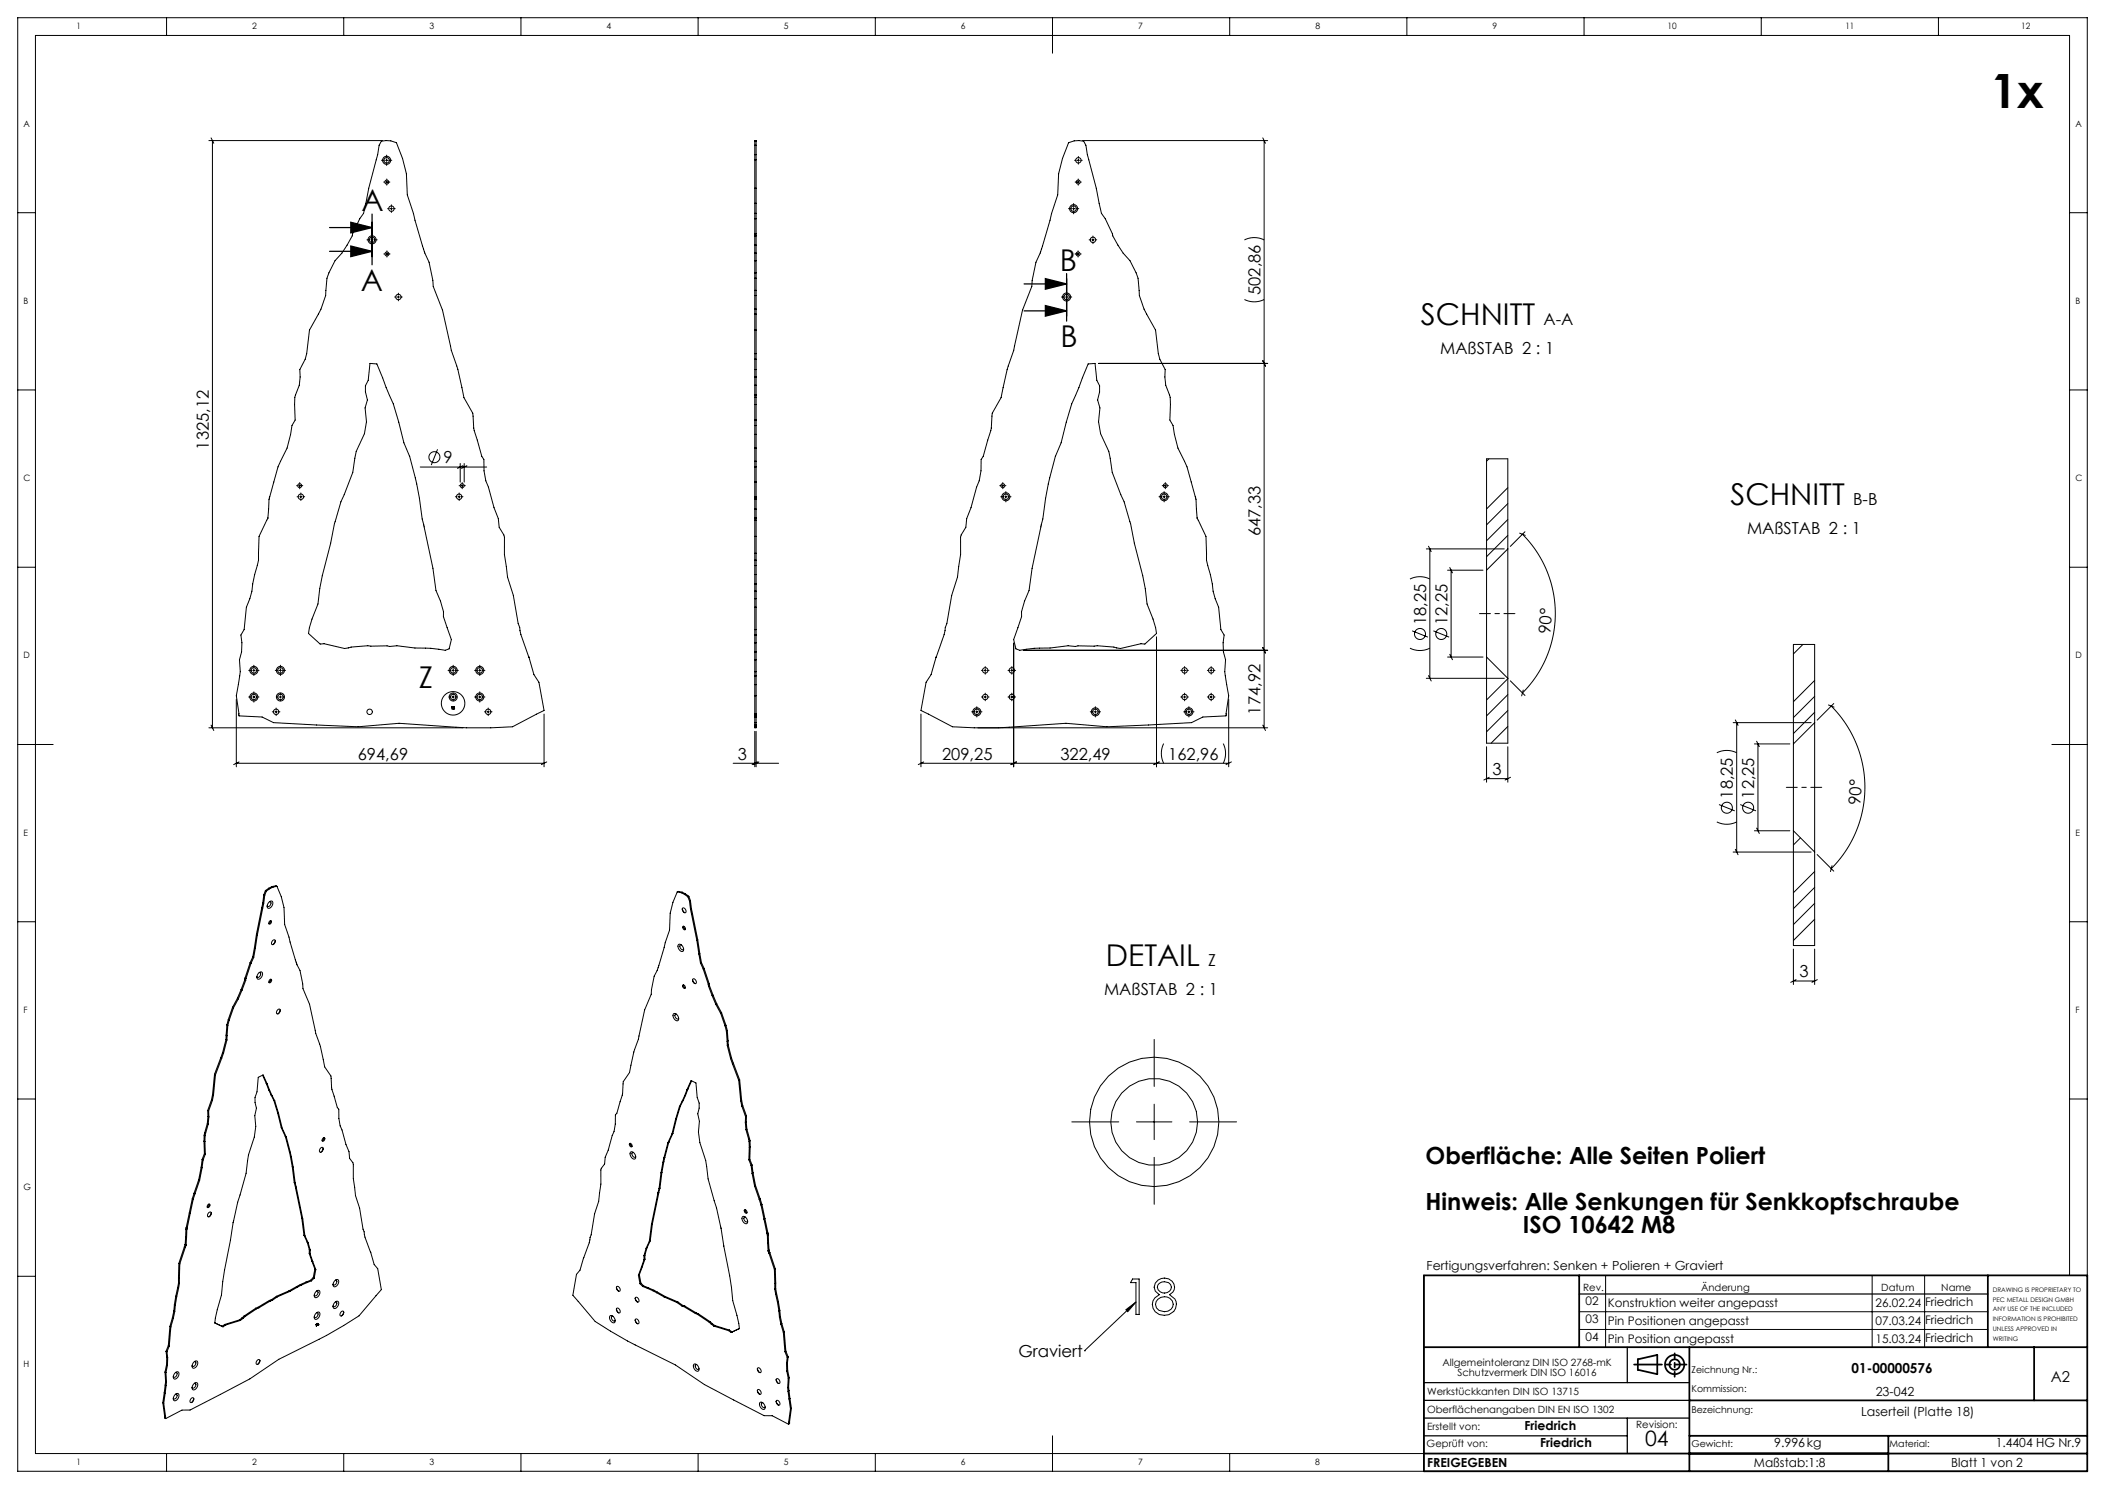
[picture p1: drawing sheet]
<svg xmlns="http://www.w3.org/2000/svg" width="594mm" height="420mm" viewBox="0 0 594 420" stroke-linecap="round" stroke-linejoin="round" font-family="sans-serif">
<g fill="none" stroke="#000" stroke-width=".28">
<path d="M47 5v5M97 5v5M147 5v5M197 5v5M247 5v5M297 5v10M347 5v5M397 5v5M447 5v5M497 5v5M547 5v5M58.9 39.7h49.1"/>
<path d="M59.6 38.9l.7 1.5M59.9 39.7v165.6M107.6 39.8l2.7-.1 1.6 .6 1.7 4.4 1.1 4.3 .2 6 1.8 5.2a64.9 64.9 0 0 0 4.4 13.8l1 5.1 .1 1.7 2.7 6.7a75 75 0 0 0 4.3 16.7l1.7 8 2.5 4.4a17.2 17.2 0 0 0 1.3 7.5l1.3 4.6 .5 .9 .1 3.2 .5 2.8 .7 1.8 1.6 5.8 1.2 3.1 .3 2.4 1.3 2.2 .2 .6-.1 4.9 .9 6.4 1.7 5.1 1.3 8 .5 1.1 .3 2 2.3 6.3 1.4 5 1.4 2.2 1.4 7.9-8.9 4.6a179.8 179.8 0 0 1-32-1l-11.6 1-23.8-1.2-3.2-1.6-6.5-.3-.8-5.7a27.6 27.6 0 0 0 .9-10.1l.6-2.2 .1-2.6-.3-2.2 .9-1.5 .6-6.3 1.6-4.5a44.6 44.6 0 0 1 1.9-8.8l.1-6.7 2.5-5.1 .2-2.6a18.8 18.8 0 0 1 1.5-7.6l1.1-4.3 2.6-5.3 1-3.9 .4-2.5 .9-1.5-.1-6.4a12.7 12.7 0 0 0 1.4-7.9l1.5-2.9 .4-1.6 .8-6.6 3.3-5.9 1.3-3.8a14.4 14.4 0 0 1 4.6-12l2.9-4.9 .1-.5 2-4.3 1.1-1.5a149.1 149.1 0 0 1 4-16.6l.4-2.6zM213 39.7h.4v165.6h-.4zM213 39.8h.4M305.4 39.7h52.3M356.3 38.9l.8 1.5M356.7 39.7v165.6M5 60h5M107.6 45.2h.9M108.3 51.4h.2M108.8 45.2h.6"/>
<path d="M108.8 51.4h.7M109.1 43.8v.8M109.1 44.9v.6M109.1 45.8v.9M109.1 50.5v.2M109.1 51v.7M109.1 52v.2M109.4 58.9h.4M109.7 45.2h.9M109.8 51.4h.2M110.1 58.9h.7M110.4 57.8v.4"/>
<path d="M110.4 58.5v.7M110.4 59.5v.4M111.1 58.9h.4M213 57.4h.4M213 53.1h.4M213 45.1h.4M213 43.6h.4M213 41h.4M301.5 58.9h.8M302.6 58.9h.7M303 57.4v.8M303 58.5v.7"/>
<path d="M303 59.5v.8M303.2 45.2h.5M303.4 51.4h.2M303.6 58.9h.8M303.9 51.4h.7M304 45.2h.6M304.3 50.5v.2M304.3 51v.7M304.3 52v.2M304.3 44.1v.5M304.3 44.9v.6M304.3 45.8v.5"/>
<path d="M304.9 51.4h.2M304.9 45.2h.5M584 60h5M103.5 67.6h.9M104.7 67.6h.6M105 66.2v.8M105 67.3v.7M105 68.3v.8M105.6 67.6h.8M108.3 71.6h.3M108.9 71.6h.6M109.2 70.8v.2"/>
<path d="M109.2 71.3v.6M109.2 72.3v.2M109.8 71.6h.3M213 78.5h.4M213 77h.4M213 73.5h.4M213 71.4h.4M213 69.1h.4M213 66.5h.4M213 66h.4M213 61.7h.4M213 60.2h.4"/>
<path d="M303.3 71.6h.3M303.9 71.6h.6M304.2 70.8v.2M304.2 71.3v.6M304.2 72.3v.2M304.8 71.6h.3M307.3 67.6h.5M308.1 67.6h.6M308.4 66.6v.4M308.4 67.3v.7M308.4 68.3v.4M309 67.6h.5"/>
<path d="M351.2 67.7a6.2 6.2 0 0 1 5.5 0M111.3 83.8h.5M112.1 83.8h.6M112.4 82.7v.5M112.4 83.5v.6M112.4 84.4v.5M113.1 83.8h.4M213 99.7h.4M213 93.1h.4M213 88.6h.4M213 87.2h.4M213 83.4h.4"/>
<path d="M213 81.9h.4M299.5 83.8h.9M300.7 83.8h.6M301 82.3v.9M301 83.5v.6M301 84.4v.8M301.6 83.8h.8M351.2 84.5a6.2 6.2 0 0 0 5.5 0M5 110h5M104.4 102.5l1.9 .2 4.7 11.2 3 11a40.9 40.9 0 0 1 3.6 11.6l1.5 9.9a183.5 183.5 0 0 1 3.9 20.1l1.3 3.1 .8 2.9v1.4l2.3 6.5-.7 2.6-1.1 .4a37.1 37.1 0 0 0-8.5-.6l-5.1-.7-2 .3-.8-.2-5.4-.1-4.7 .4-1.9 .4-5.8-1.3-1.1 .1-3.2-3 .9-4.1 1.7-4.2a87.5 87.5 0 0 1 3.6-17.2 53.8 53.8 0 0 1 3.8-13.7l2.5-6.3 .9-5.9 2.3-5 .6-3.3-.4-3.9 .7-2.3-.6-2.2v-1.8l.8-1.5zM213 118.5h.4M213 114.1h.4"/>
<path d="M213 112.1h.4M213 111.4h.4M213 108.7h.4M213 106.3h.4M213 104.2h.4M213 101.3h.4M307.1 102.7l1.9-.2 .5 4.8 .8 1.5v1.8l-.6 2.2 .7 2.3-.4 3.9 .6 3.3 2.3 5 1 5.9 3.3 8.4a64.4 64.4 0 0 1 2.9 11.7l2.4 9.1 .7 3.6 .5 4.4 1.7 4.2 .9 4.1-3.2 3-1.1-.1-5.8 1.3-1.9-.4-4.7-.4-5.4 .1-.7 .2-2.1-.3-5.1 .7a37.1 37.1 0 0 0-8.5 .6l-1.1-.4-.7-2.6 2.3-6.5v-1.4l.8-2.9 1.3-3.1a183.4 183.4 0 0 1 3.9-20.1 91.8 91.8 0 0 1 3.5-17.7l1.6-3.8 3-11zM310 102.5h47.7M356.3 101.8l.8 1.5M584 110h5M83.7 137h.2M84.3 137h.6"/>
<path d="M84.6 136.1v.3M84.6 136.7v.6M84.6 137.6v.3M84.9 139v.5M84.9 139.8v.6M85.2 137h.2M118.6 131.7h18.7M123.5 126.7l-1.8 4.5M129.6 137h.2M129.6 139v.5M129.6 139.8v.6M129.9 130.7v5.3"/>
<path d="M130.1 137h.6M130.4 136.1v.3M130.4 136.7v.6M130.4 137.6v.3M130.6 131.4l-1.5 .7M131 130.7v5.3M131.1 137h.2M131.8 131.4l-1.6 .7M213 131.7h.4M213 136h.4M213 130.1h.4M213 126.4h.4"/>
<path d="M213 122.5h.4M213 120h.4M282.1 137h.3M282.7 137h.6M283 136.1v.3M283 136.7v.6M283 137.6v.3M283.6 137h.3M283.8 138.7v.8M283.8 139.8v.6M328 137h.2M328.5 138.7v.8"/>
<path d="M328.5 139.8v.6M328.5 137h.6M328.8 136.1v.3M328.8 136.7v.6M328.8 137.6v.3M329.5 137h.2M420.2 129.4l-.7 .7M425.5 137.6l-6 6M5 160h5M83.8 140.1h.5M84.6 140.1h.6M84.9 140.7v.5"/>
<path d="M85.5 140.1h.5M128.5 140.1h.4M129.3 140.1h.6M129.6 140.7v.5M130.2 140.1h.4M213 140.1h.4M213 159.5h.4M213 158h.4M213 156.1h.4M213 151.3h.4M213 146.7h.4M213 146.2h.4"/>
<path d="M213 146h.4M213 143.6h.4M213 140.9h.4M213 140.5h.4M282.4 140.1h.8M283.5 140.1h.7M283.8 140.7v.9M284.5 140.1h.8M327.1 140.1h.8M328.2 140.1h.6M328.5 140.7v.9M329.1 140.1h.9"/>
<path d="M402.5 154.8h22M403.1 154.1l.8 1.5M403.5 154.8v36.5M425.5 142.1l-6 6M425.5 146.5l-6 6M425.5 151l-6 6M425.5 154.8v-25.4h-6v31.4M425.5 154.8v36.5M425.5 154.8l-6 6M428.8 150.4l1.6 .6M429.6 150.7a31.7 31.7 0 0 1 0 44.8M430.3 150l-4.1 4.1"/>
<path d="M584 160h5M213 179.1h.4M213 177.6h.4M213 171.3h.4M213 168.9h.4M213 166.8h.4M213 164.7h.4M213 162.1h.4M326.3 179.7v36.6M397.9 163.3a6.3 6.3 0 0 1 5.6 0M398.5 177.9l4.4 1.8M404.5 177.9l4.4 1.8"/>
<path d="M408.5 160.8h10M409.1 160.1l.8 1.5M409.5 160.8v24.5M419.5 160.8v24.5M66.7 197.2v19.1M70.2 196.6h.8M70.2 189.1h.8M71.3 196.6h.6M71.3 189.1h.6M71.6 187.6v.9M71.6 188.8v.6M71.6 189.7v.9"/>
<path d="M71.6 195.1v.9M71.6 196.3v.6M71.6 197.2v.9M72.3 196.6h.8M72.3 189.1h.8M77.7 189.1h.8M77.9 199.7v.5M78.1 196.6h.4M78.8 196.6h.6M78.8 189.1h.6M79.1 187.6v.9M79.1 188.8v.6"/>
<path d="M79.1 189.7v.9M79.1 195.5v.5M79.1 196.3v.6M79.1 197.2v.5M79.8 196.6h.4M79.8 189.1h.8M126.4 189.1h.9M126.8 196.6h.5M127.5 199.4l.1 .6zM127.6 196.6h.6M127.6 189.1h.6M127.9 187.6v.9"/>
<path d="M127.9 188.8v.6M127.9 189.7v.9M127.9 195.5v.5M127.9 196.3v.6M127.9 197.2v.5M128 199.4a.31 .31 0 0 1 .2 .3 .31 .31 0 0 1-.2 .3zM128.1 199.7l-.1 .2 .2-.1M128.1 199.7l.1 .1M128.5 196.6h.5M128.5 189.1h.8M133.9 196.6h.9M133.9 189.1h.9"/>
<path d="M135.1 196.6h.6M135.1 189.1h.6M135.4 187.6v.9M135.4 188.8v.6M135.4 189.7v.9M135.4 195.1v.9M135.4 196.3v.6M135.4 197.2v.9M136 196.6h.8M136 189.1h.8M137.8 199.7v.5M213 196.2h.4"/>
<path d="M213 193.1h.4M213 190.6h.4M213 186.1h.4M213 183.9h.4M213 189.5h.4M213 181.3h.4M275.6 199.3v.9M276.9 196.6h.5M276.9 189.1h.5M277.7 196.6h.6M277.7 189.1h.6M278 188v.5"/>
<path d="M278 188.8v.6M278 189.7v.5M278 195.5v.5M278 196.3v.6M278 197.2v.5M278.6 196.6h.5M278.6 189.1h.5M284.4 196.6h.5M284.4 189.1h.5M285.2 196.6h.6M285.2 189.1h.6M285.5 188v.5"/>
<path d="M285.5 188.8v.6M285.5 189.7v.5M285.5 195.5v.5M285.5 196.3v.6M285.5 197.2v.5M286 181.4v34.9M286.1 196.6h.5M286.1 189.1h.5M288.8 183.4h68.9M309.1 199.3v.9M333.2 196.6h.4M333.2 189.1h.4"/>
<path d="M334 196.6h.6M334 189.1h.6M334.3 188v.5M334.3 188.8v.6M334.3 189.7v.5M334.3 195.5v.5M334.3 196.3v.6M334.3 197.2v.5M334.9 196.6h.5M334.9 189.1h.5M335.5 199.3v.9M340.7 196.6h.4"/>
<path d="M340.7 189.1h.4M341.5 196.6h.6M341.5 189.1h.6M341.8 188v.5M341.8 188.8v.6M341.8 189.7v.5M341.8 195.5v.5M341.8 196.3v.6M341.8 197.2v.5M342.4 196.6h.5M342.4 189.1h.5M346.7 197.2v19.1"/>
<path d="M356.3 182.7l.8 1.5M397.9 182.8a6.3 6.3 0 0 0 5.6 0M402.5 191.3h22M403.1 190.6l.8 1.5M408.5 185.3h10M409.1 184.6l.8 1.5M419.5 185.3v24.3h6v-18.3M419.5 185.3l6 6M425.5 191.4l-6 6M425.5 195.9l-6 6M426.2 192l4.1 4.2M429.8 194.6l-.4 1.7"/>
<path d="M508.8 181.8l-2.7 2.7M512.1 191.9l-6 6M512.1 196.4l-6 6M516 198.8l1.5 .7M516.8 199.2a32.4 32.4 0 0 1 0 45.8M517.5 198.4l-4.7 4.7M5 210h10M58.9 205.3h71.8M59.6 204.5l.7 1.6M66.7 215.3h86.8M67.5 214.9l-1.6 .8M76.8 200.8h.5"/>
<path d="M77.6 200.8h.6M77.9 200.5v.6M77.9 201.4v.5M78.5 200.8h.5M136.7 200.8h.4M137.5 200.8h.6M137.8 200.5v.6M137.8 201.4v.5M138.4 200.8h.4M153.5 201.4v14.9M154.3 214.9l-1.5 .8M206.9 215.3h12.8"/>
<path d="M213 206.3v10M213 203.8h.4M213 201.3h.4M213 201.7h.4M213 201.9h.4M213 202.2h.4M213 204.5h.4M213 205h.4M213 205.1h.4M213.4 206.3v10M213.8 214.9l-1.6 .8M214.1 214.9l-1.5 .8"/>
<path d="M259.9 215.3h86.8M259.9 201.4v14.9M260.6 214.9l-1.5 .8M274.2 200.8h.8M275.3 200.8h.7M275.6 200.5v.6M275.6 201.4v.8M276.3 200.8h.8M281.7 205.3l19.1-1.3 11.6 1 23.8-1.2 3.2-1.6 6.5-.3 .8-5.7a27.7 27.7 0 0 1-.9-10.1l-.6-2.2-.1-2.6 .3-2.2-.9-1.5-.6-6.3-1.6-4.5a44.6 44.6 0 0 0-1.8-8.8l-.2-6.7-2.5-5.1-.2-2.6a18.8 18.8 0 0 0-1.5-7.6l-1.1-4.3-2.6-5.3-1-3.9-.4-2.5-.9-1.5 .1-6.4a12.7 12.7 0 0 1-1.4-7.9l-1.5-2.9-.4-1.6-.8-6.6-3.3-5.9-1.3-3.8a14.4 14.4 0 0 0-4.6-12l-2.9-4.9-.1-.5-2-4.3-1.1-1.5a149.3 149.3 0 0 0-4-16.6l-.4-2.6-.6-1.2-2.7-.1-1.6 .6-1.7 4.4-1.1 4.3-.2 6-1.8 5.2a64.9 64.9 0 0 1-4.4 13.8l-1 5.1-.1 1.7-2.7 6.7a75 75 0 0 1-4.3 16.7l-1.7 8-2.5 4.4a17.2 17.2 0 0 1-1.3 7.5l-1.3 4.6-.5 .9-.1 3.2-.5 2.8-.7 1.8-1.6 5.8-1.2 3.1-.3 2.4-1.3 2.2-.1 .6v4.9l-.9 6.4-1.6 5.1-1.4 8-.5 1.1-.3 2-2.3 6.3-1.4 5-1.4 2.2-1.4 7.9 8.9 4.6 6.1 .3h82.8M286.8 214.9l-1.5 .8M307.7 200.8h.8M308.8 200.8h.6"/>
<path d="M309.1 200.5v.6M309.1 201.4v.8M309.7 200.8h.9M327.1 214.9l-1.5 .8M328.4 209.7a6.2 6.2 0 0 0 0 5.6M334 200.8h.9M335.2 200.8h.6M335.5 200.5v.6M335.5 201.4v.8M336.1 200.8h.8M345.2 209.7a6.2 6.2 0 0 1 0 5.6M347.5 214.9l-1.5 .8"/>
<path d="M356.3 204.5l.8 1.6M419.5 210.6v10M419.5 219.6h6M420.2 219.3l-1.5 .7M425.5 200.4l-6 6M425.5 204.9l-4.7 4.7M425.5 210.6v10M426.2 219.3l-1.5 .7M484.5 212.3a6.3 6.3 0 0 1 5.6 0M489.1 203.8h22M489.7 203.1l.8 1.5M490.1 203.8v36.5"/>
<path d="M495.1 209.8h10M495.7 209.1l.8 1.5M496.1 209.8v24.5M506.1 209.8v24.5M512.1 200.9l-6 6M512.1 203.8v-22h-6v28M512.1 203.8v36.5M512.1 203.8l-6 6M579 210h10M484.5 231.8a6.3 6.3 0 0 0 5.6 0M485.1 226.9l4.4 1.8M489.7 239.6l.8 1.5"/>
<path d="M491.1 226.9l4.4 1.8M495.1 234.3h10M495.7 233.6l.8 1.5M506.1 234.3v32.4h6v-26.4M506.1 234.3l6 6M508.1 236.3l-2 2M5 260h5M73.9 256.1l.2 .2M73.9 256.1l-1.5 7.4M74.1 256.3l-1.5 7.4M74.1 254.8l.3 .1M74.1 254.8l-.2 1.3"/>
<path d="M74.4 254.9l-.3 1.4M74.4 252.4l.3 .2M74.4 252.4l-.3 2.4M74.7 252.6l-.3 2.3M74.9 251.2l.2 .2M74.9 251.2l-.5 1.2M75.1 251.4l-.4 1.2M75.8 250.5l.3 .2M75.8 250.5l-.9 .7M75.9 254.5a.66 .66 0 0 1 1-.2 .66 .66 0 0 1 0 1 .89 .89 0 0 1-1.5 .7v-.7zM76 254.3a.72 .72 0 0 1 .4 .9 .72 .72 0 0 1-.8 .5l-.2-.2M76.1 259.9a.36 .36 0 0 1 .5-.1 .36 .36 0 0 1-.1 .6 .38 .38 0 0 1-.6 .2 .38 .38 0 0 1 .1-.6z"/>
<path d="M76.1 250.7l-1 .7M76.3 259.7l-.1 .5-.4 .3M76.8 250.1l.2 .1M76.8 250.1l-1 .4M77 250.2l-.9 .5M78.1 250l-1.1 .2M78.1 250l1.3 2.9 .7 3.1 .2 4.8 3.4 11.1a12.2 12.2 0 0 1 1.8 7l1.8 4.4a45.5 45.5 0 0 0 3.1 11.8l1.2 5.8 1.8 2.6a12.3 12.3 0 0 0 .9 5.7l.9 3.2 .4 .5v2.6l.4 2.1 .5 1.1 1.1 4.1 .9 2 .2 1.9 .9 1.3a45.5 45.5 0 0 0 .7 9.3l1.2 3.5 1.5 8.2 1.6 4.2 1 3.5 1 1.2 1 5.9-6.3 7.4a163 163 0 0 1-22.6 12.2l-8.2 5.5-8.3 4.4-8.6 4.4h-2.2l-4.7 2.4M78.1 250l-.2-.2-1.1 .3M191.1 251.6l-1.2 2.9-.8 3.1-.2 4.8-1.2 3.5a35.9 35.9 0 0 1-3.1 9.5l-.8 3.7v1.4l-1.9 4.3a45.5 45.5 0 0 1-3 11.9l-1.3 5.8-1.7 2.6a12.3 12.3 0 0 1-.9 5.7l-.9 3.2-.4 .5-.1 2.6-.3 2.1-.6 1.1-1.1 4.1-.8 2-.2 1.9-.9 1.3a45.5 45.5 0 0 1-.8 9.2l-1.1 3.6-1.5 8.1-1.6 4.3-1 3.5-1 1.2-1 5.9 6.2 7.3a163 163 0 0 0 22.7 12.3l8.2 5.5 8.3 4.4 8.5 4.4h2.3l4.6 2.4M191.1 251.6l1.1 .2M191.1 251.6l.3-.2 1.1 .3M192.2 251.8l1 .5"/>
<path d="M192.5 251.7l-.3 .1M192.5 251.7l.9 .4M192.5 256.3l.7 1.2M192.7 256.1a.77 .77 0 0 1 .8 .5 .77 .77 0 0 1-.2 .9l-.4-.3a.86 .86 0 0 1-.2-1.1zM193.2 252.3l.9 .7M193.4 252.1l-.2 .2M193.4 252.1l1 .7M194.1 253l.5 1.2M194.4 252.8l-.3 .2M194.4 252.8l.4 1.2M194.6 254.2l.3 2.3M194.8 254l-.2 .2"/>
<path d="M194.8 254l.3 2.3M194.9 256.5l.2 1.3M195.1 256.3l-.2 .2M195.1 256.3l.3 1.4M195.1 257.8l1.5 7.5M195.4 257.7l-.3 .1M195.4 257.7l1.5 7.4M489.1 240.3h22M512.1 245.8l-6 6M512.1 250.3l-6 6M512.1 254.8l-6 6M512.1 259.3l-6 6"/>
<path d="M512.8 241l4.7 4.7M517 244.2l-.5 1.6M584 260h5M68 279.1l.3 .2M68 279.1l-1 2.5M68.3 279.3l-1 2.4M69.1 276.4l.2 .1M69.1 276.4l-1.1 2.7M69.1 275.9l.3 .1M69.1 275.9v.5M69.3 276.5l-1 2.8M69.4 276l-.1 .5"/>
<path d="M70.6 271.6l.2 .1M70.6 271.6l-1.5 4.3M70.8 271.7l-1.4 4.3M71.3 269.9l.3 .2M71.3 269.9l-.7 1.7M71.6 270.1l-.8 1.6M71.8 267.3l.3 .2M71.8 267.3l-.5 2.6M72.1 267.5l-.5 2.6M72.4 263.5l.2 .2M72.4 263.5l-.6 3.8M72.6 263.7l-.5 3.8"/>
<path d="M73 274.5a.66 .66 0 0 1 1-.2 .66 .66 0 0 1 0 1 .89 .89 0 0 1-1.5 .7v-.8zM73.1 274.3a.72 .72 0 0 1 .4 .9 .72 .72 0 0 1-.8 .5l-.2-.2M76.1 276.4a.36 .36 0 0 1 .6-.1 .36 .36 0 0 1-.2 .6 .38 .38 0 0 1-.6 .3 .38 .38 0 0 1 .1-.7zM76.4 276.2l-.1 .6-.4 .3M77 265.3a.46 .46 0 0 1 .7-.1 .46 .46 0 0 1-.1 .8 .51 .51 0 0 1-.8 .5 .51 .51 0 0 1-.1-.9zM77.7 265.3l-.7 1.1M191.4 266.5a1.19 1.19 0 0 1 1.3 .5 1.19 1.19 0 0 1-.1 1.4 1.45 1.45 0 0 1-1.2-1.9zM192.3 266.5a.72 .72 0 0 0-.4 .9 .72 .72 0 0 0 .8 .5l.2-.3M192.7 277.9a.5 .5 0 0 1 .6 .2 .5 .5 0 0 1-.2 .7l-.4-.4zM192.7 261.3a.5 .5 0 0 1 .6 .3 .5 .5 0 0 1-.2 .7l-.4-.5zM192.9 277.8l.1 .6 .4 .3M192.9 261.3l.1 .5 .4 .3"/>
<path d="M195.4 276.3l.7 1.1M195.6 276.1a.77 .77 0 0 1 .8 .5 .77 .77 0 0 1-.2 .9l-.4-.3a.86 .86 0 0 1-.2-1.1zM196.6 265.3l.6 3.8M196.9 265.1l-.3 .2M196.9 265.1l.6 3.8M197.2 269.1l.5 2.6M197.5 268.9l-.3 .2M197.5 268.9l.4 2.6M197.7 271.7l.7 1.6M197.9 271.5l-.2 .2M197.9 271.5l.8 1.7M198.4 273.3l1.5 4.3"/>
<path d="M198.7 273.2l-.3 .1M198.7 273.2l1.4 4.3M199.9 277.6v.5M199.9 278.1l1.1 2.8M200.1 277.5l-.2 .1M200.1 277.5l.1 .5M200.2 278l-.3 .1M200.2 278l1 2.7M506.1 267.7v10M506.1 276.7h6M506.8 276.3l-1.5 .8M512.1 267.7v10"/>
<path d="M512.8 276.3l-1.5 .8M62.3 298.3l.3 .2M62.3 298.3l-1.8 4.7M62.6 298.5l-1.8 4.7M62.8 296.9l.3 .1M62.8 296.9l-.5 1.4M63.1 297l-.5 1.5M63.8 293.2l.2 .2M63.8 293.2l-1 3.7M63.8 292l.3 .1M63.8 292v1.2M64 289.1l.3 .1"/>
<path d="M64 289.1l-.2 2.9M64 293.4l-.9 3.6M64.1 292.1l-.1 1.3M64.3 289.2l-.2 2.9M64.4 287.6l.3 .1M64.4 287.6l-.4 1.5M64.7 287.7l-.4 1.5M65.6 284.1l.3 .2M65.6 284.1l-1.2 3.5M65.9 284.3l-1.2 3.4M67 281.6l.3 .1M67 281.6l-1.4 2.5"/>
<path d="M67.3 281.7l-1.4 2.6M78.4 284.8a.46 .46 0 0 1 .7 0 .46 .46 0 0 1-.1 .7 .51 .51 0 0 1-.8 .5 .51 .51 0 0 1-.1-.9zM79.1 284.9l-.7 1.1M190 286a1.19 1.19 0 0 1 1.3 .6 1.19 1.19 0 0 1-.1 1.3 1.45 1.45 0 0 1-1.2-1.9zM190.9 286.1a.72 .72 0 0 0-.4 .8 .72 .72 0 0 0 .8 .5l.2-.2M201 280.9l1 2.4M201.2 280.7l-.2 .2M201.2 280.7l1.1 2.5M202 283.3l1.4 2.5M202.3 283.2l-.3 .1M202.3 283.2l1.3 2.5M203.4 285.8l1.2 3.5"/>
<path d="M203.6 285.7l-.2 .1M203.6 285.7l1.2 3.5M204.6 289.3l.4 1.5M204.8 289.2l-.2 .1M204.8 289.2l.4 1.5M205 290.8l.2 2.9M205.2 293.7v1.2M205.2 294.9l1 3.7M205.2 290.7l-.2 .1M205.2 290.7l.3 2.9M205.5 293.6l-.3 .1M205.5 293.6v1.2"/>
<path d="M205.5 294.8l-.3 .1M205.5 294.8l.9 3.7M206.2 298.6l.5 1.5M206.4 298.5l-.2 .1M206.4 298.5l.6 1.4M207 299.9l-.3 .2M207 299.9l1.7 4.7M325.7 293.2v13.2M5 310h5M57.7 319.6l.3 .1M57.7 319.6l-.1 .6M58 319.7l-.1 .6"/>
<path d="M58.5 316.9l.3 .2M58.5 316.9l-.8 2.7M58.6 313.2l.3 .2M58.6 313.2l.1 1.7M58.7 314.9l.2 .2M58.7 314.9l-.2 2M58.8 317.1l-.8 2.6M58.9 313.4v1.7M58.9 315.1l-.1 2M59.7 310.2l.2 .2M59.7 310.2l-1.1 3M59.9 310.4l-1 3"/>
<path d="M60 308.8l.2 .1M60 308.8l-.3 1.4M60.2 308.9l-.3 1.5M60.5 303l.3 .2M60.5 303l-.5 5.8M60.8 303.2l-.6 5.7M74.1 303.3l1 2.3M75.1 305.6l.3 .1M75.1 305.6l.7 1.8M75.4 305.7l-1.2-2.5-1.3 .7-.4 4.1-.5 1.6v1.4l.4 1.6-.5 2.1 .3 3-.4 3-1.7 5a45 45 0 0 1-3 13.4l-1.3 5.8-.8 4.9a108 108 0 0 0-2.5 15.5l-1.2 4.1-.7 3.8 2.3 1.1M75.4 305.7l.7 1.9M75.8 307.4l.3 .2"/>
<path d="M75.8 307.4l.7 1.5M76.1 307.6l.7 1.4M76.5 308.9l.3 .1M76.5 308.9l.8 1.5M76.8 309l.7 1.5M77.3 310.4l.2 .1M77.3 310.4l1 3.5M77.5 310.5l1.1 3.6M78.3 313.9l.3 .2M78.3 313.9l1.1 4.2M78.6 314.1l1 4.2M79.4 318.1l.2 .2"/>
<path d="M79.4 318.1l1.1 2.4M79.6 318.3l1.2 2.4M189.6 319.8l-1.1 2.5M189.9 319.7l-.3 .1M189.9 319.7l-1.1 2.4M190.6 315.7l-1 4.1M190.9 315.5l-.3 .2M190.9 315.5l-1 4.2M191.7 312.1l-1.1 3.6M192 312l-.3 .1M192 312l-1.1 3.5M192.5 310.6l-.8 1.5"/>
<path d="M192.8 310.5l-.3 .1M192.8 310.5l-.8 1.5M193.2 309.2l-.7 1.4M193.4 309l-.2 .2M193.4 309l-.6 1.5M193.9 307.3l1.1-2.5 1.4 .7 .3 4.1 .6 1.5v1.5l-.4 1.6 .5 2.1-.3 3 .4 3 1.6 5a45 45 0 0 0 3.1 13.4l1.3 5.8 .7 4.9a108 108 0 0 1 2.6 15.5l1.2 4.1 .7 3.7M193.9 307.3l-.7 1.9M194.1 307.2l-.2 .1M194.1 307.2l-.7 1.8M195.2 304.9l-1.1 2.3M206.7 300.1l1.8 4.7M208.5 304.8l.5 5.7"/>
<path d="M208.7 304.6l-.2 .2M208.7 304.6l.6 5.7M209 310.5l.3 1.5M209.3 310.3l-.3 .2M209.3 310.3l.3 1.5M209.3 312l1.1 3M209.6 311.8l-.3 .2M209.6 311.8l1.1 3M210.3 316.6l.2 2M210.4 315l-.1 1.6M210.5 318.6l.7 2.7M210.6 316.5l-.3 .1"/>
<path d="M210.6 316.5l.2 2M210.7 314.8l-.3 .2M210.7 314.8l-.1 1.7M210.8 318.5l-.3 .1M210.8 318.5l.7 2.7M302.4 316.4h13.3M320.7 316.4h10M325.7 311.4v10M335.7 316.4h13.2M584 310h5M54.3 338.1l.2 .2M54.3 338.1l-.9 4"/>
<path d="M54.5 338.3l-.8 4M54.8 336.6l.2 .1M54.8 336.6l-.5 1.5M55 336.7l-.5 1.6M56.1 332.8l.2 .1M56.1 332.8l-1.3 3.8M56.3 332.9l-1.3 3.8M56.8 329.2l.2 .2M56.8 329.2l-.7 3.6M57 329.4l-.7 3.5M57 327l.3 .2M57 327l-.2 2.2"/>
<path d="M57.3 327.2l-.3 2.2M57.6 321.9l.2 .1M57.6 321.9l.1 3.5M57.6 320.2l.3 .1M57.6 320.2v1.7M57.7 325.4l.2 .1M57.7 325.4l-.7 1.6M57.8 322l.1 3.5M57.9 320.3l-.1 1.7M57.9 325.5l-.6 1.7M58.7 339.8a.36 .36 0 0 1 .6 0 .36 .36 0 0 1-.2 .5 .38 .38 0 0 1-.6 .3 .38 .38 0 0 1 .1-.7zM59 339.6l-.2 .6-.3 .3"/>
<path d="M80.5 320.5l.3 .2M80.5 320.5v.1M80.5 320.6l.3 .1M80.5 320.6l1.2 4.3M80.8 320.7h.1M80.8 320.7l1.1 4.3M81.7 324.9l.2 .1M81.7 324.9l.2 1.2M81.9 325l.3 1.3M81.9 326.1l.3 .2M81.9 326.1l.6 3M82.2 326.3l.5 2.9"/>
<path d="M82.5 329.1l.2 .1M82.5 329.1l.5 4.4M82.7 329.2l.6 4.5M83 333.5l.3 .2M83 333.5l.4 1.3M83.3 333.7l.3 1.2M83.4 334.8l.2 .1M83.4 334.8v.3M83.4 335.1l.3 .2M83.4 335.1l1.8 8.6M83.6 334.9l.1 .4M83.7 335.3l1.7 8.5"/>
<path d="M90.5 323.8a.46 .46 0 0 1 .7 0 .46 .46 0 0 1-.1 .7 .51 .51 0 0 1-.7 .5 .51 .51 0 0 1-.1-.9zM91.1 321.1a.36 .36 0 0 1 .6-.1 .36 .36 0 0 1-.2 .6 .38 .38 0 0 1-.6 .3 .38 .38 0 0 1 .1-.7zM91.2 323.9l-.7 1.1M91.4 320.9l-.1 .6-.4 .3M177.6 322.6a.5 .5 0 0 1 .7 .2 .5 .5 0 0 1-.3 .7l-.4-.4zM177.9 322.5l.1 .5 .4 .4M177.9 325a1.19 1.19 0 0 1 1.3 .6 1.19 1.19 0 0 1-.2 1.3 1.44 1.44 0 0 1-1.1-1.9zM178.7 325.1a.72 .72 0 0 0-.3 .8 .72 .72 0 0 0 .8 .5l.2-.2M185.6 336.9l-1.8 8.5M185.6 336.5v.4M185.8 336.7l-.2 .2M185.8 336.7l-1.7 8.5"/>
<path d="M185.9 336.3l-.3 .2M185.9 336.3l-.1 .4M186 335.3l-.4 1.2M186.2 335.1l-.2 .2M186.2 335.1l-.3 1.2M186.5 330.8l-.5 4.5M186.8 330.7l-.3 .1M186.8 330.7l-.6 4.4M187.1 327.8l-.6 3M187.3 327.7l-.2 .1M187.3 327.7l-.5 3M187.3 326.6l-.2 1.2"/>
<path d="M187.6 326.5l-.3 .1M187.6 326.5l-.3 1.2M188.5 322.3l-1.2 4.3M188.5 322.3h.1M188.7 322.2l-.2 .1M188.7 322.2l-1.1 4.3M188.8 322.1l-.3 .2M188.8 322.1l-.1 .1M211.2 321.3l.2 .6M211.3 327.1l.7 1.7M211.4 321.9v1.7M211.4 323.6l-.1 3.5"/>
<path d="M211.5 321.2l-.3 .1M211.5 321.2l.1 .6M211.6 327l-.3 .1M211.6 327l.6 1.6M211.6 321.8l-.2 .1M211.6 321.8l.1 1.7M211.7 323.5l-.3 .1M211.7 323.5l-.1 3.5M212 328.8l.2 2.2M212.2 328.6l-.2 .2M212.2 328.6l.3 2.2M212.2 331l.7 3.5"/>
<path d="M212.5 330.8l-.3 .2M212.5 330.8l.7 3.6M212.9 334.5l1.3 3.8M213.2 334.4l-.3 .1M213.2 334.4l1.3 3.8M214.2 338.3l.5 1.6M214.5 338.2l-.3 .1M214.5 338.2l.5 1.5M214.7 339.9l1.7 7.8M215 339.7l-.3 .2M215 339.7l1.7 7.9M325.7 326.4v13.3"/>
<path d="M5 360h5M50.5 356.4l.2 .1M50.5 356.4l-.1 3.9M50.7 356.5l-.1 4M52 351.7l.3 .2M52 351.7l-1.5 4.7M52.2 351.2l.3 .1M52.2 351.2l-.2 .5M52.2 351l.3 .2M52.2 351v.2M52.3 351.9l-1.6 4.6M52.4 349l.2 .1"/>
<path d="M52.4 349l-.2 2M52.5 346.7l.2 .1M52.5 346.7l-.1 2.3M52.5 351.3l-.2 .6M52.5 351.2v.1M52.5 346.3l.3 .2M52.5 346.3v.4M52.6 346l.3 .1M52.6 346l-.1 .3M52.6 349.1l-.1 2.1M52.7 346.8l-.1 2.3M52.8 346.5l-.1 .3"/>
<path d="M52.9 346.1l-.1 .4M53.4 342.1l.3 .2M53.4 342.1l-.8 3.9M53.7 342.3l-.8 3.8M58.9 342.1a.46 .46 0 0 1 .7-.1 .46 .46 0 0 1-.1 .7 .51 .51 0 0 1-.7 .5 .51 .51 0 0 1-.1-.8zM59.6 342.1l-.6 1.1M85.2 343.7l.2 .1M85.2 343.7l.6 4.7M85.4 343.8l.6 4.8M85.8 348.4l.2 .2M85.8 348.4l.9 2M86 348.6l.9 1.9"/>
<path d="M86.7 350.4l.2 .1M86.7 350.4l.6 2M86.9 350.5l.6 2.1M87.3 353.6l.2 .1M87.3 353.6l.7 2.1M87.3 352.4l.2 .2M87.3 352.4v1.2M87.5 353.7l.8 2.2M87.5 352.6v1.1M88 355.7l.3 .2M88 355.7l.8 2.3M88.3 355.9l.8 2.2"/>
<path d="M88.8 358l.3 .1M88.8 358l-.4 2.4M89.1 358.1l-.4 2.4M180.1 359.7l.5 2.4M180.4 359.6l-.3 .1M180.4 359.6l.5 2.3M181 357.4l-.9 2.3M181.3 357.3l-.3 .1M181.3 357.3l-.9 2.3M181.7 354.2v1.1M181.7 355.3l-.7 2.1M182 354l-.3 .2"/>
<path d="M182 354v1.2M182 355.2l-.3 .1M182 355.2l-.7 2.1M182.3 352.1l-.6 2.1M182.6 351.9l-.3 .2M182.6 351.9l-.6 2.1M183.2 350.2l-.9 1.9M183.5 350l-.3 .2M183.5 350l-.9 1.9M183.8 345.4l-.6 4.8M184.1 345.2l-.3 .2M184.1 345.2l-.6 4.8"/>
<path d="M209.5 343.2a1.19 1.19 0 0 1 1.2 .6 1.19 1.19 0 0 1-.1 1.4 1.45 1.45 0 0 1-1.1-2zM210.1 341.3a.5 .5 0 0 1 .6 .3 .5 .5 0 0 1-.2 .6l-.4-.4zM210.3 341.2l.1 .6 .4 .3M210.3 343.3a.72 .72 0 0 0-.4 .9 .72 .72 0 0 0 .8 .5l.3-.3M215.8 343.7l-.2 .2M216.4 347.7l.1 .4M216.5 348.1v.3M216.5 348.4l.1 2.3M216.6 350.7l.2 2.1M216.7 347.6l-.3 .1M216.7 347.6v.3M216.7 347.9l-.2 .2"/>
<path d="M216.7 347.9l.1 .4M216.8 352.8v.1M216.8 352.9l.2 .6M216.8 348.3l-.3 .1M216.8 348.3l.1 2.3M216.9 350.6l-.3 .1M216.9 350.6l.1 2M217 353.5l1.5 4.6M217 352.6l-.2 .2M217 352.6v.2M217 352.8l-.2 .1M217 352.8l.3 .5"/>
<path d="M217.3 353.3l-.3 .2M217.3 353.3l1.5 4.6M218.5 358.1l.1 4M218.8 357.9l-.3 .2M218.8 357.9l.1 4M401.8 359.7v55.3M453.1 359.7v20.3M528.3 359.7v20.3M543.1 359.7v20.3M584 359.7v-349.7h-574v400h391.8M589 359.7v-354.7h-584v410h584M47.5 379.5l.3 .2"/>
<path d="M47.5 379.5l-.6 1.7M47.8 379.7l-.7 1.6M47.9 374.1l.3 .2M47.9 374.1l-.4 5.4M48.2 374.3l-.4 5.4M48.6 371.7l.3 .2M48.6 371.7l-.7 2.4M48.9 371.9l-.7 2.4M49 369.8l.3 .1M49 369.8l-.4 1.9M49.2 368l.3 .2M49.2 368l-.2 1.8"/>
<path d="M49.3 369.9l-.4 2M49.5 368.2l-.2 1.7M49.6 365.6l.3 .2M49.6 365.6l-.4 2.4M49.9 365.8l-.4 2.4M50.1 363.3l.3 .1M50.1 363.3l-.5 2.3M50.4 360.3l.2 .2M50.4 360.3v1.6M50.4 361.9l.2 .2M50.4 361.9l-.3 1.4M50.4 363.4l-.5 2.4"/>
<path d="M50.6 360.5v1.6M50.6 362.1l-.2 1.3M60.6 373.1l2.1 1M62.7 374.1l.2 .2M63.4 373.6l.3 .1M63.4 373.6l-.7 .5M63.7 373.7l-.8 .6M67.5 372.3l.3 .2M67.5 372.3l-4.1 1.3M67.8 372.5l-4.1 1.2M68.3 371.8l.3 .1M68.3 371.8l-.8 .5"/>
<path d="M68.6 371.9l-.8 .6M68.8 371.2l.3 .2M68.8 371.2l-.5 .6M69.1 371.4l-.5 .5M72.2 369l.2 .2M72.2 369l-3.4 2.2M72.4 369.2l-3.3 2.2M72.8 368.7l.3 .2M72.8 368.7l-.6 .3M73.1 368.9l-.7 .3M76 366.8l.3 .2M76 366.8l-3.2 1.9"/>
<path d="M76.3 367l-3.2 1.9M76.5 366.7l.3 .1M76.5 366.7l-.5 .1M76.8 366.8l-.5 .2M78 365.7l.2 .1M78 365.7l-1.5 1M78.2 365.8l-1.4 1M81.6 364.1l.2 .1M81.6 364.1l-3.6 1.6M81.8 364.2l-3.6 1.6M83.7 362.9l.3 .2M83.7 362.9l-2.1 1.2"/>
<path d="M84 363.1l-2.2 1.1M84.7 362.3l.3 .2M84.7 362.3l-1 .6M85 362.5l-1 .6M86.3 361.6l.3 .2M86.3 361.6l-1.6 .7M86.6 361.8l-1.6 .7M87.6 361.1l.3 .2M87.6 361.1l-1.3 .5M87.9 361.3l-1.3 .5M88.4 360.4l.3 .1M88.4 360.4l-.8 .7"/>
<path d="M88.7 360.5l-.8 .8M89.2 364.3a.66 .66 0 0 1 1-.2 .66 .66 0 0 1-.1 1 .89 .89 0 0 1-1.4 .7v-.7zM89.2 370.4a.66 .66 0 0 1 1-.2 .66 .66 0 0 1-.1 1.1 .89 .89 0 0 1-1.4 .6v-.7zM89.2 373.6h.1M89.3 373.5l-.1 .5zM89.3 364.2a.72 .72 0 0 1 .4 .8 .72 .72 0 0 1-.8 .5l-.2-.2M89.3 370.3a.72 .72 0 0 1 .4 .9 .72 .72 0 0 1-.8 .5l-.2-.3M89.5 373.7v.1M89.5 373.7h.1M89.5 373.5h.1M89.5 373.6l.1 .2M89.5 373.6h.1"/>
<path d="M89.6 373.8h-.1M89.6 373.8h.1M89.6 373.4l-.1 .1M89.6 373.4h.1M89.6 373.4v.1M89.6 373.3l.1 .1M89.6 373.3l-.1 .3M89.6 373.6h.1M89.6 373.6l-.1 .1M89.7 373.3l-.1 .1M89.7 373.5h.1M89.7 373.5l.1 .1"/>
<path d="M89.7 373.3v.1M89.7 373.6l-.2 .1M89.7 373.7l-.1 .1M89.7 373.7h.1M89.7 373.4h.1M89.7 373.4v.1M89.8 373.6l-.1 .1M89.8 373.6h.1M94.5 361.3a.66 .66 0 0 1 1-.3 .66 .66 0 0 1 0 1.1 .89 .89 0 0 1-1.5 .6v-.7zM94.5 367.4a.66 .66 0 0 1 1-.2 .66 .66 0 0 1 0 1 .89 .89 0 0 1-1.5 .6v-.7zM94.6 361.1a.72 .72 0 0 1 .4 .9 .72 .72 0 0 1-.8 .5l-.2-.3M94.6 367.2a.72 .72 0 0 1 .4 .9 .72 .72 0 0 1-.8 .5l-.2-.2"/>
<path d="M96.3 370a.46 .46 0 0 1 .7 0 .46 .46 0 0 1-.1 .7 .51 .51 0 0 1-.7 .5 .51 .51 0 0 1-.1-.9zM97 370.1l-.7 1.1M172.1 371.2a1.19 1.19 0 0 1 1.3 .6 1.19 1.19 0 0 1-.2 1.3 1.44 1.44 0 0 1-1.1-1.9zM172.9 371.3a.72 .72 0 0 0-.3 .8 .72 .72 0 0 0 .8 .5l.2-.2M174 363.1l.6 1.1M174 369.2l.6 1.1M174.1 362.9a.77 .77 0 0 1 .8 .4 .77 .77 0 0 1-.2 .9l-.4-.2a.86 .86 0 0 1-.2-1.1zM174.1 369a.77 .77 0 0 1 .8 .5 .77 .77 0 0 1-.2 .8l-.4-.2a.86 .86 0 0 1-.2-1.1zM179.3 366.1l.6 1.2M179.3 372.3l.6 1.1M179.4 365.9a.77 .77 0 0 1 .8 .5 .77 .77 0 0 1-.2 .9l-.4-.2a.86 .86 0 0 1-.2-1.2zM179.4 372.1a.77 .77 0 0 1 .8 .4 .77 .77 0 0 1-.2 .9l-.4-.2a.86 .86 0 0 1-.2-1.1z"/>
<path d="M180.6 362.1l.8 .8M180.9 361.9l-.3 .2M180.9 361.9l.7 .8M181.4 362.9l1.3 .5M181.6 362.7l-.2 .2M181.6 362.7l1.3 .5M182.7 363.4l1.6 .7M182.9 363.2l-.2 .2M182.9 363.2l1.6 .7M184.3 364.1l1 .5M184.5 363.9l-.2 .2M184.5 363.9l1.1 .6"/>
<path d="M185.3 364.6l2.1 1.2M185.6 364.5l-.3 .1M185.6 364.5l2.1 1.2M187.4 365.8l3.6 1.6M187.7 365.7l-.3 .1M187.7 365.7l3.6 1.5M191 367.4l1.5 1M191.3 367.2l-.3 .2M191.3 367.2l1.4 1M192.5 368.4l.5 .2M192.7 368.2l-.2 .2M192.7 368.2l.5 .2"/>
<path d="M193 368.6l3.2 1.9M193.2 368.4l-.2 .2M193.2 368.4l3.3 1.9M196.2 370.5l.6 .2M196.5 370.3l-.3 .2M196.5 370.3l.6 .3M196.8 370.7l3.3 2.3M197.1 370.6l-.3 .1M197.1 370.6l3.3 2.2M200.1 373l.6 .5M200.4 372.8l-.3 .2M200.4 372.8l.6 .5"/>
<path d="M200.7 373.5l.7 .6M201 373.3l-.3 .2M201 373.3l.7 .6M201.4 374.1l4.2 1.2M201.7 373.9l-.3 .2M201.7 373.9l4.1 1.3M205.6 375.3l.7 .5M205.8 375.2l-.2 .1M205.8 375.2l.8 .5M206.6 375.7l-.3 .1M208.6 374.7l-2 1M208.7 374.7l-2.4 1.1"/>
<path d="M218.6 363.6l.3 1.4M218.6 362.1v1.5M218.9 365l.5 2.4M218.9 363.5l-.3 .1M218.9 363.5l.2 1.4M218.9 361.9l-.3 .2M218.9 361.9v1.6M219.1 364.9l-.2 .1M219.1 364.9l.6 2.3M219.4 367.4l.4 2.4M219.7 367.2l-.3 .2M219.7 367.2l.4 2.4"/>
<path d="M219.8 369.8l.1 1.7M219.9 371.5l.5 2M220.1 369.6l-.3 .2M220.1 369.6l.1 1.8M220.2 371.4l-.3 .1M220.2 371.4l.4 1.9M220.4 373.5l.6 2.4M220.6 373.3l-.2 .2M220.6 373.3l.7 2.4M221 375.9l.5 5.4M221.3 375.7l-.3 .2M221.3 375.7l.5 5.4"/>
<path d="M317.7 369.4l2.9-2.1-2.4 2.7zM319.6 360.8h1.9v10h-.9v-9h-1.6zM320.6 367.3l-14.6 13.7M326.7 366.5a2.55 2.55 0 0 1 2.6-.7 2.55 2.55 0 0 1 1.8 2.1 2.27 2.27 0 0 1-2.5 2.1l-1.6-.4a1.92 1.92 0 0 1-.3-3.1zM326.8 361a2.83 2.83 0 0 1 3.2-.1 2.83 2.83 0 0 1 1.3 2.9l-.3 .7-1 .7 1.5 1.2a3.1 3.1 0 0 1-2.9 4.6 3 3 0 0 1-3.3-2.3 3 3 0 0 1 1.8-3.5l-1.1-1-.3-1.1 .3-1.2zM327.1 362a2.17 2.17 0 0 1 3.5 1.1 2.02 2.02 0 0 1-2 1.6 2.02 2.02 0 0 1-2-1.6zM445.6 375h115.3M445.6 370h115.3M45.9 395.7l.3 .1M45.9 395.7l.6 3.8M46.2 395.8l.5 3.8M46.3 392.9l.3 .1"/>
<path d="M46.3 392.9l-.4 2.8M46.4 399.8l.3 .2M46.4 399.8l.3 .3M46.5 399.5l.2 .1M46.5 399.5l-.1 .3M46.6 387l.2 .2M46.6 387l.1 2.7M46.6 393l-.4 2.8M46.6 390.7l.3 .1M46.6 390.7l-.3 2.2M46.7 400v.1M46.7 389.7l.3 .1"/>
<path d="M46.7 389.7l-.1 1M46.7 399.6v.4M46.8 387.2l.2 2.6M46.9 381.2l.2 .1M46.9 381.2l.2 1.6M46.9 390.8l-.3 2.2M47 385l.3 .1M47 385l-.4 2M47 389.8l-.1 1M47.1 382.8l.2 .2M47.1 382.8l-.1 2.2M47.1 381.3l.2 1.7"/>
<path d="M47.3 385.1l-.5 2.1M47.3 383v2.1M49.4 387.3a.66 .66 0 0 1 1-.2 .66 .66 0 0 1 0 1 .89 .89 0 0 1-1.4 .6v-.7zM49.4 393.4a.66 .66 0 0 1 1-.2 .66 .66 0 0 1 0 1 .89 .89 0 0 1-1.4 .7v-.7zM49.6 387.1a.72 .72 0 0 1 .3 .9 .72 .72 0 0 1-.8 .5l-.2-.3M49.6 393.3a.72 .72 0 0 1 .3 .8 .72 .72 0 0 1-.8 .5l-.2-.2M54 394.5a.46 .46 0 0 1 .7-.1 .46 .46 0 0 1-.1 .7 .51 .51 0 0 1-.8 .5 .51 .51 0 0 1-.1-.8zM54.7 394.5l-.7 1.1M54.7 384.2a.66 .66 0 0 1 1-.2 .66 .66 0 0 1 0 1 .89 .89 0 0 1-1.4 .7v-.7zM54.7 390.3a.66 .66 0 0 1 1-.2 .66 .66 0 0 1 0 1.1 .89 .89 0 0 1-1.4 .6v-.7zM54.9 384.1a.72 .72 0 0 1 .3 .8 .72 .72 0 0 1-.8 .5l-.2-.2M54.9 390.2a.72 .72 0 0 1 .3 .9 .72 .72 0 0 1-.8 .5l-.2-.3"/>
<path d="M72.6 383.7a.46 .46 0 0 1 .7-.1 .46 .46 0 0 1-.1 .7 .51 .51 0 0 1-.7 .6 .51 .51 0 0 1-.1-.9zM73.3 383.7l-.6 1.1M195.8 384.9a1.19 1.19 0 0 1 1.2 .5 1.19 1.19 0 0 1-.1 1.4 1.45 1.45 0 0 1-1.1-1.9zM196.6 384.9a.72 .72 0 0 0-.4 .9 .72 .72 0 0 0 .8 .5l.3-.3M213.7 386l.7 1.2M213.7 392.2l.7 1.1M213.8 385.8a.77 .77 0 0 1 .9 .5 .77 .77 0 0 1-.3 .9l-.3-.2a.86 .86 0 0 1-.3-1.2zM213.8 392a.77 .77 0 0 1 .9 .4 .77 .77 0 0 1-.3 .9l-.3-.2a.86 .86 0 0 1-.3-1.1zM214.4 395.6a1.19 1.19 0 0 1 1.3 .6 1.19 1.19 0 0 1-.1 1.4 1.45 1.45 0 0 1-1.2-2zM215.3 395.7a.72 .72 0 0 0-.4 .9 .72 .72 0 0 0 .8 .5l.2-.3M219 389.1l.7 1.1M219 395.2l.7 1.2"/>
<path d="M219.2 388.9a.77 .77 0 0 1 .8 .5 .77 .77 0 0 1-.3 .8l-.3-.2a.86 .86 0 0 1-.2-1.1zM219.2 395a.77 .77 0 0 1 .8 .5 .77 .77 0 0 1-.3 .9l-.3-.3a.86 .86 0 0 1-.2-1.1zM221.5 381.3l.6 1.6M221.8 381.1l-.3 .2M221.8 381.1l.6 1.6M221.9 384.6l.1 2.1M222 386.7l.4 2.1M222.1 382.9l-.2 1.7M222.2 384.4l-.3 .2M222.2 384.4l.1 2.2M222.3 391.4l.1 1M222.3 386.6l-.3 .1"/>
<path d="M222.3 386.6l.4 2M222.4 392.4l.3 2.2M222.4 382.7l-.3 .2M222.4 382.7l-.2 1.7M222.4 388.8l-.1 2.6M222.5 391.3l-.2 .1M222.5 391.3l.1 1M222.6 392.3l-.2 .1M222.6 392.3l.3 2.2M222.7 394.6l.4 2.8M222.7 388.6l-.3 .2M222.7 388.6l-.2 2.7"/>
<path d="M222.9 394.5l-.2 .1M222.9 394.5l.4 2.8M223.1 397.4l-.6 3.8M223.3 397.3l-.2 .1M223.3 397.3l-.5 3.8M306 381h.1M47 410v5M97 410v5M147 410v5M197 410v5M222.5 401.2l.1 .3M222.6 401.5l-.1 .2"/>
<path d="M222.8 401.1l-.3 .1M222.8 401.1v.3M222.8 401.4l-.2 .1M222.8 401.4l-.3 .3M247 410v5M297 405v10M347 410v5"/>
<circle cx="109.1" cy="45.2" r=".77"/>
<circle cx="109.1" cy="45.2" r="1.14"/>
<circle cx="109.1" cy="51.4" r=".56"/>
<circle cx="110.4" cy="58.9" r=".77"/>
<circle cx="303" cy="58.9" r=".77"/>
<circle cx="303" cy="58.9" r="1.14"/>
<circle cx="304.3" cy="51.4" r=".56"/>
<circle cx="304.3" cy="45.2" r=".77"/>
<circle cx="105" cy="67.6" r="1.14"/>
<circle cx="105" cy="67.6" r=".77"/>
<circle cx="109.2" cy="71.6" r=".56"/>
<circle cx="304.2" cy="71.6" r=".56"/>
<circle cx="308.4" cy="67.6" r=".77"/>
<circle cx="112.4" cy="83.8" r=".77"/>
<circle cx="301" cy="83.8" r=".77"/>
<circle cx="301" cy="83.8" r="1.14"/>
<circle cx="84.6" cy="137" r=".56"/>
<circle cx="122.6" cy="129" r="1.56"/>
<circle cx="130.4" cy="137" r=".56"/>
<circle cx="283" cy="137" r=".56"/>
<circle cx="328.8" cy="137" r=".56"/>
<circle cx="84.9" cy="140.1" r=".77"/>
<circle cx="129.6" cy="140.1" r=".77"/>
<circle cx="283.8" cy="140.1" r=".77"/>
<circle cx="283.8" cy="140.1" r="1.14"/>
<circle cx="328.5" cy="140.1" r=".77"/>
<circle cx="328.5" cy="140.1" r="1.14"/>
<circle cx="400.7" cy="178.8" r="1.56"/>
<circle cx="406.7" cy="178.8" r="1.56"/>
<circle cx="71.6" cy="189.1" r=".77"/>
<circle cx="71.6" cy="196.6" r=".77"/>
<circle cx="71.6" cy="196.6" r="1.14"/>
<circle cx="71.6" cy="189.1" r="1.14"/>
<circle cx="79.1" cy="189.1" r=".77"/>
<circle cx="79.1" cy="196.6" r=".77"/>
<circle cx="79.1" cy="196.6" r="1.14"/>
<circle cx="79.1" cy="189.1" r="1.14"/>
<circle cx="127.9" cy="198.4" r="3.3"/>
<circle cx="127.9" cy="196.6" r="1.14"/>
<circle cx="127.9" cy="189.1" r="1.14"/>
<circle cx="127.9" cy="189.1" r=".77"/>
<circle cx="127.9" cy="196.6" r=".77"/>
<circle cx="128.1" cy="199.5" r=".12"/>
<circle cx="135.4" cy="196.6" r="1.14"/>
<circle cx="135.4" cy="189.1" r="1.14"/>
<circle cx="135.4" cy="189.1" r=".77"/>
<circle cx="135.4" cy="196.6" r=".77"/>
<circle cx="278" cy="196.6" r=".77"/>
<circle cx="278" cy="189.1" r=".77"/>
<circle cx="285.5" cy="196.6" r=".77"/>
<circle cx="285.5" cy="189.1" r=".77"/>
<circle cx="334.3" cy="196.6" r=".77"/>
<circle cx="334.3" cy="189.1" r=".77"/>
<circle cx="341.8" cy="196.6" r=".77"/>
<circle cx="341.8" cy="189.1" r=".77"/>
<circle cx="77.9" cy="200.8" r=".77"/>
<circle cx="104.3" cy="200.8" r=".77"/>
<circle cx="137.8" cy="200.8" r=".77"/>
<circle cx="275.6" cy="200.8" r=".77"/>
<circle cx="275.6" cy="200.8" r="1.14"/>
<circle cx="309.1" cy="200.8" r=".77"/>
<circle cx="309.1" cy="200.8" r="1.14"/>
<circle cx="335.5" cy="200.8" r=".77"/>
<circle cx="335.5" cy="200.8" r="1.14"/>
<circle cx="487.3" cy="227.8" r="1.56"/>
<circle cx="493.3" cy="227.8" r="1.56"/>
<circle cx="325.7" cy="316.4" r="18.2"/>
<circle cx="325.7" cy="316.4" r="12.3"/>
</g>
<g fill="none" stroke="#000" stroke-width=".35">
<path d="M93 64.2h12M93 70.9h12M99 62.7l6 1.5-6 1.5zM99 69.4l6 1.5-6 1.5zM105 60.4v14.3M295 78.6l6 1.5-6 1.5zM301 77.2v13.4M289 80.1h12M289 87.7h12M295 86.2l6 1.5-6 1.5zM445.6 365h115.3M459.2 380v10"/>
<path d="M401.8 400h74.9M401.8 390h74.9M401.8 395h74.9M459.2 400v10M401.8 405h57.4"/>
</g>
<g fill="none" stroke="#000" stroke-width=".5">
<path d="M401.8 359.7h187.2v55.3h-187.2zM445.6 359.7v20.3M560.9 359.7v20.3M401.8 380h187.2M476.7 380v35M574 380v15M462.2 383.4l5.5-1.2v5.4l-5.5-1.2zM476.7 395h112.3M401.8 410h187.2M476.7 405h112.3M532.9 405v10"/>
<circle cx="472.6" cy="384.9" r="2.72"/>
<circle cx="472.6" cy="384.9" r="1.47"/>
</g>
<path d="M461.1 384.9h14.8" fill="none" stroke="#000" stroke-width=".5" stroke-dasharray="15.2 1.3 1.3 1.3" stroke-dashoffset="7.4"/>
<path d="M472.6 381.7v6.6" fill="none" stroke="#000" stroke-width=".5" stroke-dasharray="15.2 1.3 1.3 1.3" stroke-dashoffset="13.8"/>
<path d="M427.5 173.1h-10M514.1 222.1h-10" fill="none" stroke="#000" stroke-width=".28" stroke-dasharray="15.2 1.3 1.3 1.3" stroke-dashoffset="12.1"/>
<g fill="#000">
<path d="M317.7 369.4l2.9-2.1-2.4 2.7z"/>
<path d="M99 62.7l6 1.5-6 1.5zM99 69.4l6 1.5-6 1.5zM295 78.6l6 1.5-6 1.5zM295 86.2l6 1.5-6 1.5z"/>
</g>
<text font-size="13.3" x="561.8" y="30.5">1x</text>
<g font-size="8.5">
<text x="102" y="59.4">A</text>
<text x="299.1" y="76.4">B</text>
<text x="101.8" y="82">A</text>
<text x="400.9" y="91.6">SCHNITT</text>
<text x="299.2" y="97.8">B</text>
<text x="488.3" y="142.5">SCHNITT</text>
<text x="118.2" y="194.2">Z</text>
<text x="312.1" y="272.5">DETAIL</text>
</g>
<g font-size="6.7">
<text x="402.3" y="328.3">Oberfläche: Alle Seiten Poliert</text>
<text x="402.3" y="341.2">Hinweis: Alle Senkungen für Senkkopfschraube</text>
<text x="429.7" y="347.7">ISO 10642 M8</text>
</g>
<text font-size="6" x="464.2" y="407.8">04</text>
<g font-size="4.7">
<text x="355.7" y="83.2" transform="rotate(-90 355.7 83.2)">502,86</text>
<text x="435.6" y="91.6">A-A</text>
<text x="406.4" y="99.8">MAßSTAB 2 : 1</text>
<text x="58.9" y="126.8" transform="rotate(-90 58.9 126.8)">1325,12</text>
<text x="125.2" y="130.7">9</text>
<text x="522.9" y="142.5">B-B</text>
<text x="355.7" y="151.2" transform="rotate(-90 355.7 151.2)">647,33</text>
<text x="493" y="150.7">MAßSTAB 2 : 1</text>
<text x="402.4" y="176.3" transform="rotate(-90 402.4 176.3)">18,25</text>
<text x="408.4" y="176.3" transform="rotate(-90 408.4 176.3)">12,25</text>
<text x="437.6" y="178.7" transform="rotate(-86 437.6 178.7)">90°</text>
<text x="355.7" y="201.6" transform="rotate(-90 355.7 201.6)">174,92</text>
<text x="101" y="214.3">694,69</text>
<text x="208.2" y="214.3">3</text>
<text x="265.8" y="214.3">209,25</text>
<text x="299.2" y="214.3">322,49</text>
<text x="329.7" y="214.3">162,96</text>
<text x="421.2" y="218.6">3</text>
<text x="489" y="225.3" transform="rotate(-90 489 225.3)">18,25</text>
<text x="495" y="225.3" transform="rotate(-90 495 225.3)">12,25</text>
<text x="525.1" y="227" transform="rotate(-88 525.1 227)">90°</text>
<text x="341" y="272.4">Z</text>
<text x="507.8" y="275.7">3</text>
<text x="311.6" y="280.7">MAßSTAB 2 : 1</text>
<text x="287.4" y="382.8">Graviert</text>
</g>
<text font-size="4.2" x="578.7" y="389.8">A2</text>
<text font-size="3.9" x="522.5" y="387.2">01-00000576</text>
<g font-size="3.5">
<text x="402.6" y="358.2">Fertigungsverfahren: Senken + Polieren + Graviert</text>
<text x="529.3" y="393.8">23-042</text>
<text x="525.2" y="399.3">Laserteil (Platte 18)</text>
<text x="430.2" y="403.4">Friedrich</text>
<text x="402.7" y="413.9">FREIGEGEBEN</text>
<text x="434.6" y="408.2">Friedrich</text>
<text x="494.9" y="413.9">Maßstab:1:8</text>
<text x="500.6" y="408.2">9.996kg</text>
<text x="550.6" y="413.9">Blatt 1 von 2</text>
<text x="563.2" y="408.2">1.4404 HG Nr.9</text>
</g>
<g font-size="3.3">
<text x="447.5" y="368.2">02</text>
<text x="453.7" y="368.8">Konstruktion weiter angepasst</text>
<text x="529.2" y="368.8">26.02.24</text>
<text x="543.2" y="368.5">Friedrich</text>
<text x="447.5" y="373.2">03</text>
<text x="453.7" y="373.8">Pin Positionen angepasst</text>
<text x="529.2" y="373.8">07.03.24</text>
<text x="543.2" y="373.5">Friedrich</text>
<text x="447.5" y="378.2">04</text>
<text x="453.7" y="378.8">Pin Position angepasst</text>
<text x="529.2" y="378.8">15.03.24</text>
<text x="543.2" y="378.5">Friedrich</text>
</g>
<g font-size="2.8">
<text x="446.7" y="364.1">Rev.</text>
<text x="480" y="364.1">Änderung</text>
<text x="530.9" y="364.1">Datum</text>
<text x="547.8" y="364.1">Name</text>
<text x="407" y="385.2">Allgemeintoleranz DIN ISO 2768-mK</text>
<text x="411.3" y="388">Schutzvermerk DIN ISO 16016</text>
<text x="402.7" y="393.4">Werkstückkanten DIN ISO 13715</text>
<text x="402.7" y="398.6">Oberflächenangaben DIN EN ISO 1302</text>
<text x="402.7" y="403.4">Erstellt von:</text>
<text x="461.7" y="402.7">Revision:</text>
<text x="402.6" y="408.2">Geprüft von:</text>
</g>
<g font-size="2.7">
<text x="477.3" y="387.2">Zeichnung Nr.:</text>
<text x="477.3" y="392.7">Kommission:</text>
<text x="477.3" y="398.6">Bezeichnung:</text>
<text x="477.3" y="408.2">Gewicht:</text>
<text x="533.2" y="408.2">Material:</text>
</g>
<g font-size="2.5">
<text x="21.6" y="8.2">1</text>
<text x="71.2" y="8.2">2</text>
<text x="121.2" y="8.2">3</text>
<text x="171.2" y="8.2">4</text>
<text x="221.2" y="8.2">5</text>
<text x="271.2" y="8.2">6</text>
<text x="321.2" y="8.2">7</text>
<text x="371.2" y="8.2">8</text>
<text x="421.2" y="8.2">9</text>
<text x="470.5" y="8.2">10</text>
<text x="520.8" y="8.2">11</text>
<text x="570.3" y="8.2">12</text>
<text x="6.7" y="35.7">A</text>
<text x="585.7" y="35.7">A</text>
<text x="6.7" y="85.7">B</text>
<text x="585.7" y="85.7">B</text>
<text x="6.7" y="135.7">C</text>
<text x="585.7" y="135.7">C</text>
<text x="6.7" y="185.7">D</text>
<text x="585.7" y="185.7">D</text>
<text x="6.7" y="235.7">E</text>
<text x="585.7" y="235.7">E</text>
<text x="6.7" y="285.7">F</text>
<text x="585.7" y="285.7">F</text>
<text x="6.7" y="335.7">G</text>
<text x="6.7" y="385.7">H</text>
<text x="21.6" y="413.2">1</text>
<text x="71.2" y="413.2">2</text>
<text x="121.2" y="413.2">3</text>
<text x="171.2" y="413.2">4</text>
<text x="221.2" y="413.2">5</text>
<text x="271.2" y="413.2">6</text>
<text x="321.2" y="413.2">7</text>
<text x="371.2" y="413.2">8</text>
</g>
<g font-size="1.8">
<text x="562.4" y="364.4">DRAWING IS PROPRIETARY TO</text>
<text x="562.4" y="367.2">PEC METALL DESIGN GMBH</text>
<text x="562.4" y="369.9">ANY USE OF THE INCLUDED</text>
<text x="562.4" y="372.7">INFORMATION IS PROHIBITED</text>
<text x="562.4" y="375.4">UNLESS APPROVED IN</text>
<text x="562.4" y="378.2">WRITING</text>
</g>
</svg>
